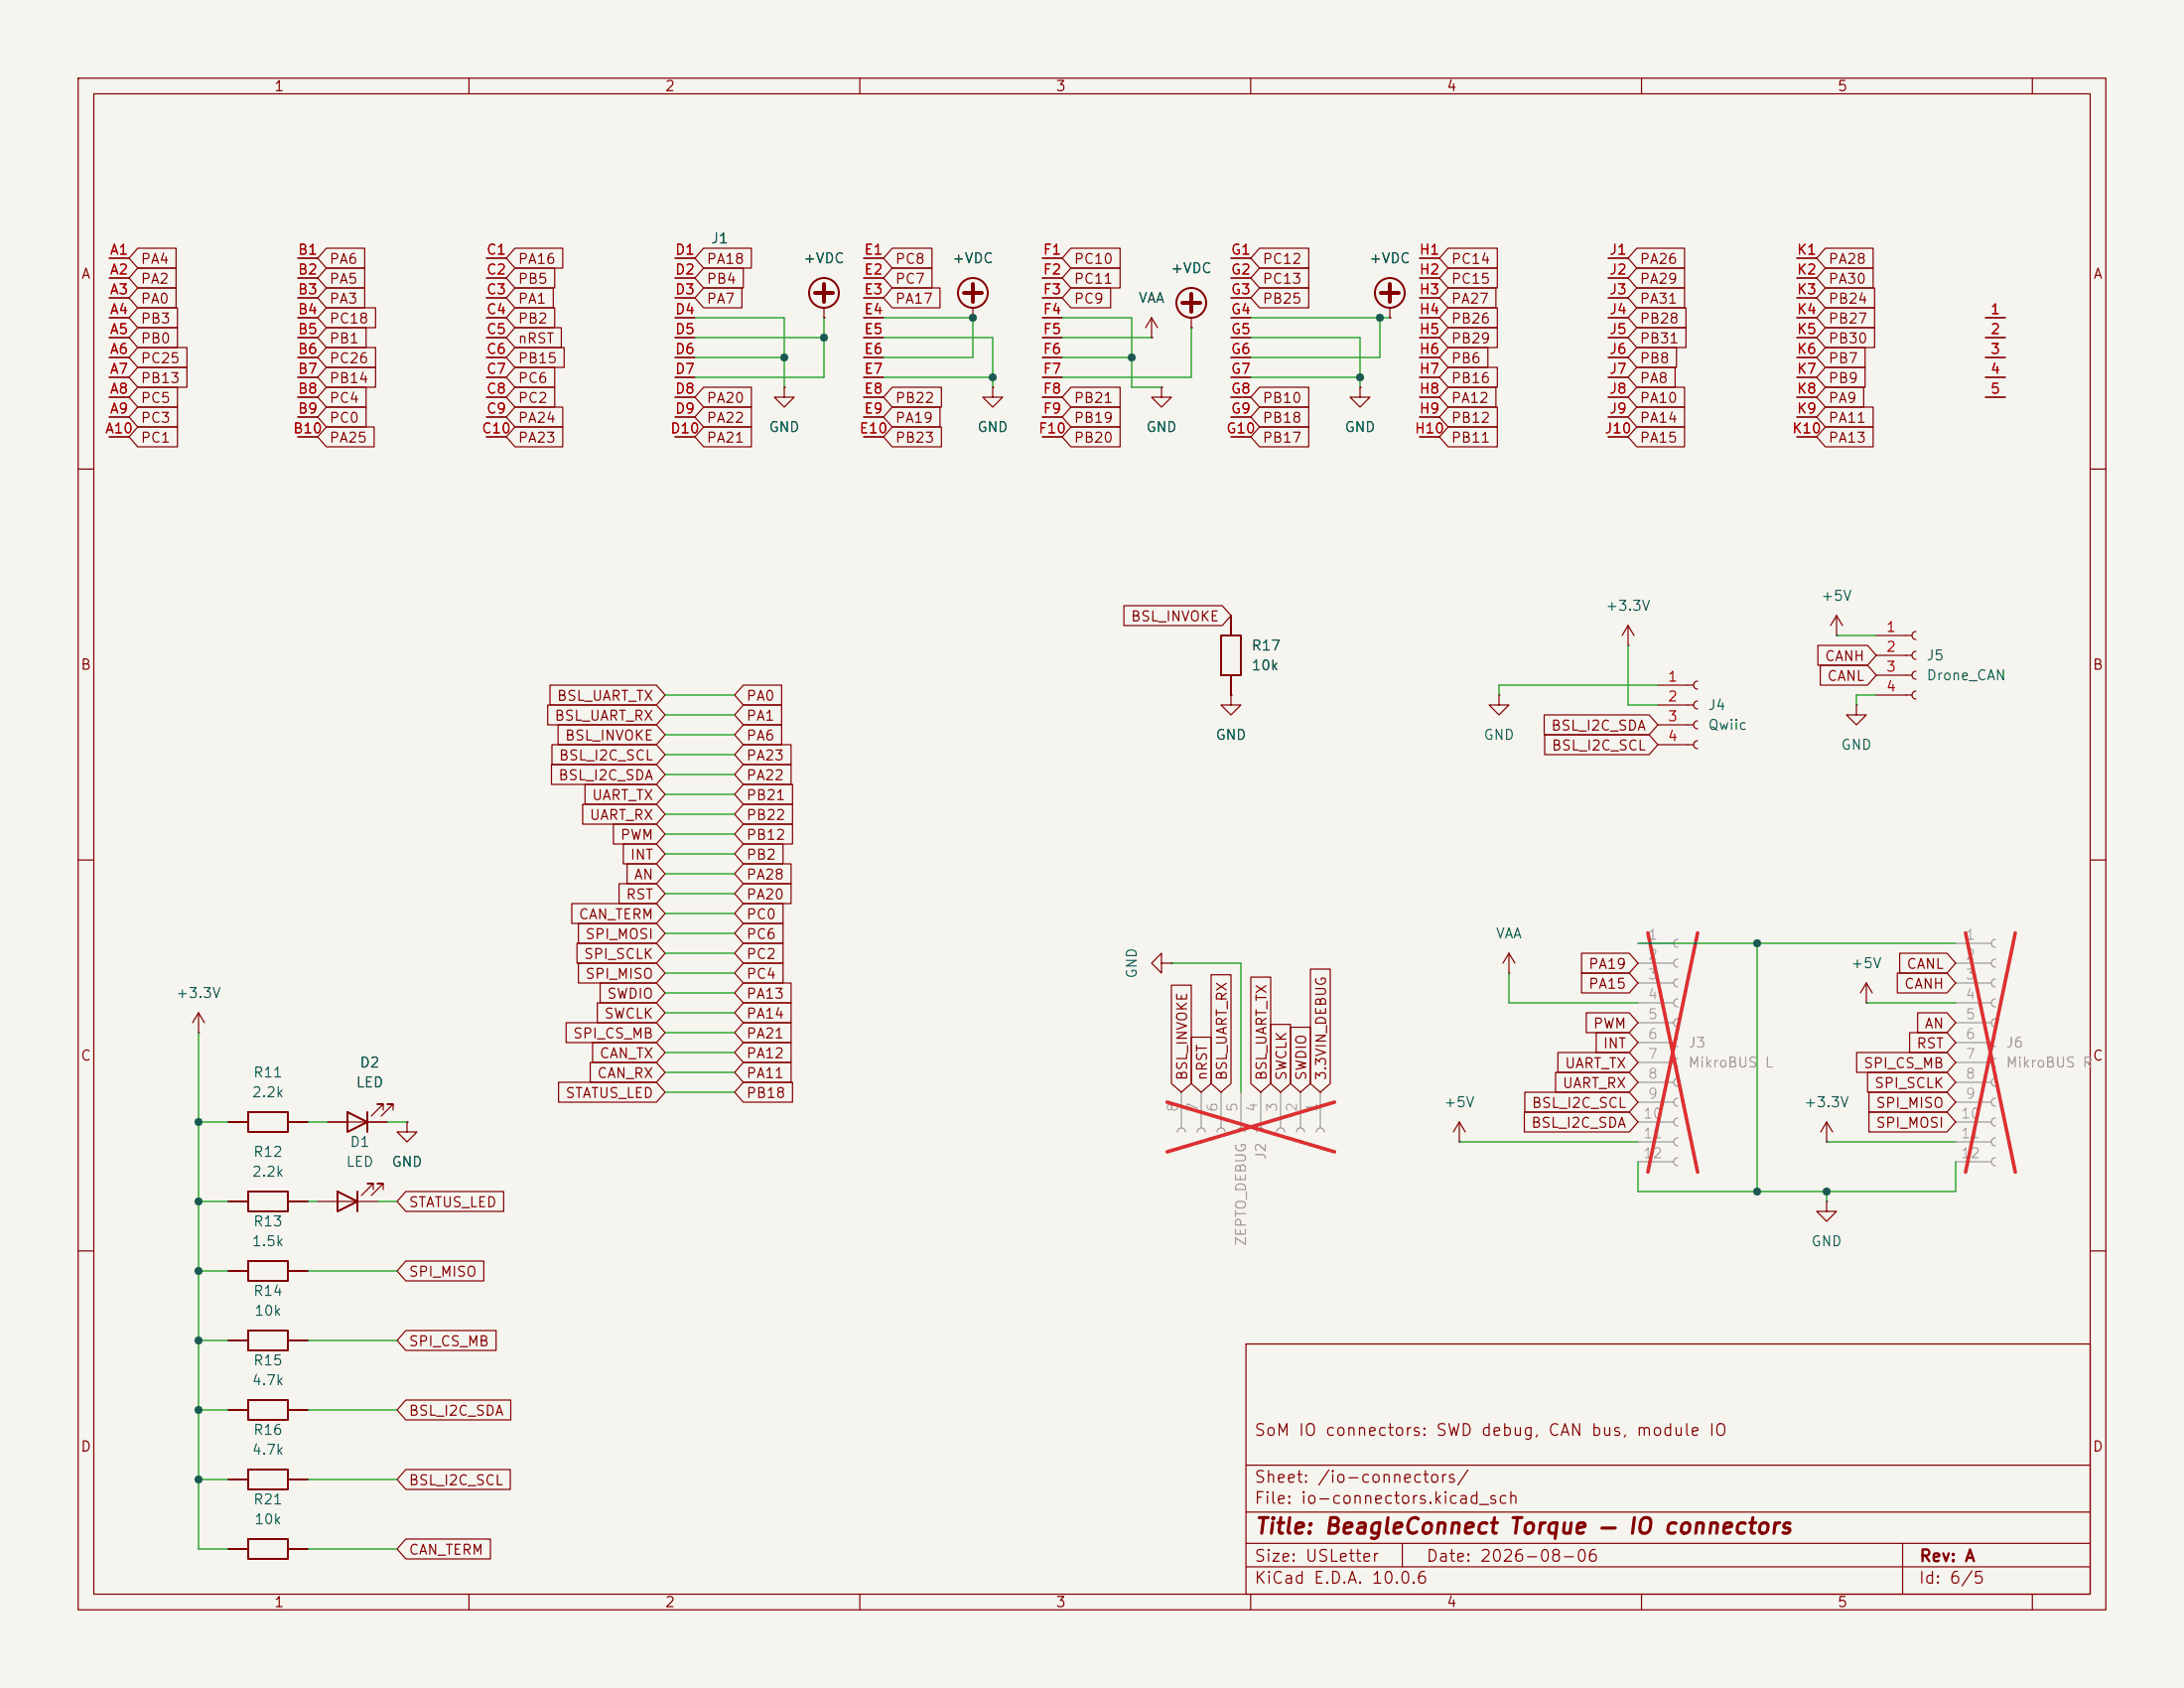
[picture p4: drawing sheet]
<svg xmlns="http://www.w3.org/2000/svg" width="279mm" height="216mm" viewBox="0 0 279 216" stroke-linecap="round" stroke-linejoin="round" font-family="sans-serif">
<path d="M0 0h279.4v215.9h-279.4z" fill="#f5f4ef" stroke="#f5f4ef" stroke-width=".13"/>
<g fill="none" stroke="#840000" stroke-width=".15">
<path d="M10 10h259.4v195.9h-259.4zM12 12h255.4v191.9h-255.4zM60 10v2M110 10v2M160 10v2M210 10v2M260 10v2M14 35.6h2.5M14 38.1h2.5M14 33h2.5M17.6 36.8h4.9v2.6h-4.9l-1.1-1.3zM17.6 31.7h4.9v2.6h-4.9l-1.1-1.3z"/>
<path d="M17.6 39.4h5.1v2.5h-5.1l-1.1-1.3zM17.6 34.3h4.9v2.5h-4.9l-1.1-1.2zM38.1 35.6h2.5M38.1 38.1h2.5M38.1 33h2.5M41.8 34.3h4.9v2.5h-4.9l-1.2-1.2zM41.8 36.8h4.9v2.6h-4.9l-1.2-1.3zM41.8 39.4h6.2v2.5h-6.2l-1.2-1.3zM41.8 31.7h4.9v2.6h-4.9l-1.2-1.3zM62.2 35.6h2.6M62.2 38.1h2.6M62.2 33h2.6"/>
<path d="M65.9 36.8h4.9v2.6h-4.9l-1.1-1.3zM65.9 34.3h5.1v2.5h-5.1l-1.1-1.2zM65.9 31.7h6.1v2.6h-6.1l-1.1-1.3zM65.9 39.4h5.1v2.5h-5.1l-1.1-1.3zM86.4 35.6h2.5M86.4 38.1h2.5M86.4 33h2.5M90 31.7h6.1v2.6h-6.1l-1.1-1.3zM90 36.8h4.9v2.6h-4.9l-1.1-1.3zM90 34.3h5.1v2.5h-5.1l-1.1-1.2zM105.4 39.4v1.2M110.5 35.6h2.5"/>
<path d="M110.5 38.1h2.5M110.5 33h2.5M114.1 36.8h6.2v2.6h-6.2l-1.1-1.3zM114.1 31.7h5.1v2.6h-5.1l-1.1-1.3zM114.1 34.3h5.1v2.5h-5.1l-1.1-1.2zM124.5 39.4v1.2M133.3 35.6h2.6M133.3 38.1h2.6M133.3 33h2.6M137 34.3h6.3v2.5h-6.3l-1.1-1.2zM137 31.7h6.3v2.6h-6.3l-1.1-1.3zM137 36.8h5.1v2.6h-5.1l-1.1-1.3z"/>
<path d="M157.5 35.6h2.5M157.5 38.1h2.5M157.5 33h2.5M161.1 31.7h6.3v2.6h-6.3l-1.1-1.3zM161.1 34.3h6.3v2.5h-6.3l-1.1-1.2zM161.1 36.8h6.3v2.6h-6.3l-1.1-1.3zM177.8 39.4v1.2M181.6 35.6h2.5M181.6 38.1h2.5M181.6 33h2.5M185.3 39.4h6.3v2.5h-6.3l-1.2-1.3zM185.3 31.7h6.3v2.6h-6.3l-1.2-1.3z"/>
<path d="M185.3 34.3h6.3v2.5h-6.3l-1.2-1.2zM185.3 36.8h6.1v2.6h-6.1l-1.2-1.3zM205.7 35.6h2.6M205.7 38.1h2.6M205.7 33h2.6M209.4 34.3h6.1v2.5h-6.1l-1.1-1.2zM209.4 39.4h6.3v2.5h-6.3l-1.1-1.3zM209.4 36.8h6.1v2.6h-6.1l-1.1-1.3zM209.4 31.7h6.1v2.6h-6.1l-1.1-1.3zM229.9 35.6h2.5M229.9 38.1h2.5M229.9 33h2.5"/>
<path d="M233.5 34.3h6.1v2.5h-6.1l-1.1-1.2zM233.5 31.7h6.1v2.6h-6.1l-1.1-1.3zM233.5 39.4h6.3v2.5h-6.3l-1.1-1.3zM233.5 36.8h6.3v2.6h-6.3l-1.1-1.3zM14 40.6h2.5M14 43.2h2.5M14 45.7h2.5M14 48.3h2.5M14 50.8h2.5M14 53.3h2.5M14 55.9h2.5M17.6 47h6.3v2.5h-6.3l-1.1-1.2z"/>
<path d="M17.6 44.4h6.3v2.6h-6.3l-1.1-1.3zM17.6 52.1h5.1v2.5h-5.1l-1.1-1.3zM17.6 49.5h5.1v2.6h-5.1l-1.1-1.3zM17.6 41.9h5.1v2.6h-5.1l-1.1-1.3zM17.6 54.6h5.1v2.6h-5.1l-1.1-1.3zM38.1 40.6h2.5M38.1 43.2h2.5M38.1 45.7h2.5M38.1 48.3h2.5M38.1 50.8h2.5M38.1 53.3h2.5M38.1 55.9h2.5"/>
<path d="M41.8 44.4h6.2v2.6h-6.2l-1.2-1.3zM41.8 47h6.2v2.5h-6.2l-1.2-1.2zM41.8 49.5h5v2.6h-5l-1.2-1.3zM41.8 41.9h5v2.6h-5l-1.2-1.3zM41.8 52.1h5v2.5h-5l-1.2-1.3zM41.8 54.6h6.1v2.6h-6.1l-1.2-1.3zM62.2 40.6h2.6M62.2 43.2h2.6M62.2 45.7h2.6M62.2 48.3h2.6M62.2 50.8h2.6M62.2 53.3h2.6"/>
<path d="M62.2 55.9h2.6M65.9 52.1h6.1v2.5h-6.1l-1.1-1.3zM65.9 54.6h6.1v2.6h-6.1l-1.1-1.3zM65.9 49.5h5.1v2.6h-5.1l-1.1-1.3zM65.9 47h5.1v2.5h-5.1l-1.1-1.2zM65.9 41.9h5.9v2.6h-5.9l-1.1-1.3zM65.9 44.4h6.3v2.6h-6.3l-1.1-1.3zM86.4 40.6h2.5M86.4 43.2h2.5M86.4 45.7h2.5M86.4 48.3h2.5M86.4 50.8h2.5"/>
<path d="M86.4 53.3h2.5M86.4 55.9h2.5M90 54.6h6.1v2.6h-6.1l-1.1-1.3zM90 49.5h6.1v2.6h-6.1l-1.1-1.3zM90 52.1h6.1v2.5h-6.1l-1.1-1.3zM100.3 49.5v1.3h1.3l-1.3 1.3-1.2-1.3h1.2M100.3 49.5h.1M105.4 40.6h.1M110.5 40.6h2.5M110.5 43.2h2.5M110.5 45.7h2.5M110.5 48.3h2.5"/>
<path d="M110.5 50.8h2.5M110.5 53.3h2.5M110.5 55.9h2.5M114.1 52.1h6.2v2.5h-6.2l-1.1-1.3zM114.1 49.5h6.3v2.6h-6.3l-1.1-1.3zM114.1 54.6h6.3v2.6h-6.3l-1.1-1.3zM124.5 40.6h.1M127 49.5v1.3h1.3l-1.3 1.3-1.3-1.3h1.3M127 49.5h.1M133.3 40.6h2.6M133.3 43.2h2.6M133.3 45.7h2.6"/>
<path d="M133.3 48.3h2.6M133.3 50.8h2.6M133.3 53.3h2.6M133.3 55.9h2.6M137 52.1h6.3v2.5h-6.3l-1.1-1.3zM137 54.6h6.3v2.6h-6.3l-1.1-1.3zM137 49.5h6.3v2.6h-6.3l-1.1-1.3zM147.3 43.2h.1M147.3 40.6l-.7 1.3M147.3 40.6l.8 1.3M147.3 40.6v2.6M148.6 49.5v1.3h1.3l-1.3 1.3-1.3-1.3h1.3"/>
<path d="M148.6 49.5h.1M152.4 41.9h.1M152.4 40.6v1.3M157.5 40.6h2.5M157.5 43.2h2.5M157.5 45.7h2.5M157.5 48.3h2.5M157.5 50.8h2.5M157.5 53.3h2.5M157.5 55.9h2.5M161.1 52.1h6.3v2.5h-6.3l-1.1-1.3zM161.1 49.5h6.3v2.6h-6.3l-1.1-1.3z"/>
<path d="M161.1 54.6h6.3v2.6h-6.3l-1.1-1.3zM174 49.5v1.3h1.3l-1.3 1.3-1.3-1.3h1.3M174 49.5h.1M177.8 40.6h.1M181.6 40.6h2.5M181.6 43.2h2.5M181.6 45.7h2.5M181.6 48.3h2.5M181.6 50.8h2.5M181.6 53.3h2.5M181.6 55.9h2.5M185.3 41.9h6.3v2.6h-6.3l-1.2-1.3z"/>
<path d="M185.3 47h6.3v2.5h-6.3l-1.2-1.2zM185.3 49.5h6.1v2.6h-6.1l-1.2-1.3zM185.3 44.4h5v2.6h-5l-1.2-1.3zM185.3 52.1h6.3v2.5h-6.3l-1.2-1.3zM185.3 54.6h6.3v2.6h-6.3l-1.2-1.3zM205.7 40.6h2.6M205.7 43.2h2.6M205.7 45.7h2.6M205.7 48.3h2.6M205.7 50.8h2.6M205.7 53.3h2.6M205.7 55.9h2.6"/>
<path d="M209.4 41.9h6.3v2.6h-6.3l-1.1-1.3zM209.4 52.1h6.1v2.5h-6.1l-1.1-1.3zM209.4 44.4h5.1v2.6h-5.1l-1.1-1.3zM209.4 47h4.9v2.5h-4.9l-1.1-1.2zM209.4 49.5h6.1v2.6h-6.1l-1.1-1.3zM209.4 54.6h6.1v2.6h-6.1l-1.1-1.3zM229.9 40.6h2.5M229.9 43.2h2.5M229.9 45.7h2.5M229.9 48.3h2.5M229.9 50.8h2.5M229.9 53.3h2.5"/>
<path d="M229.9 55.9h2.5M233.5 47h5.1v2.5h-5.1l-1.1-1.2zM233.5 54.6h6.1v2.6h-6.1l-1.1-1.3zM233.5 49.5h4.9v2.6h-4.9l-1.1-1.3zM233.5 52.1h6.1v2.5h-6.1l-1.1-1.3zM233.5 41.9h6.3v2.6h-6.3l-1.1-1.3zM233.5 44.4h5.1v2.6h-5.1l-1.1-1.3zM254 40.6h2.5M254 43.2h2.5M254 45.7h2.5M254 48.3h2.5M254 50.8h2.5"/>
<path d="M10 60h2M143.8 77.5h12.6l1.1 1.2-1.1 1.3h-12.6zM157.5 78.7v.1M234.9 78.7l-.7 1.3M234.9 78.7l.8 1.3M234.9 78.7v2.6M267.4 60h2M70.1 90.2h13.9l1.1 1.2-1.1 1.3h-13.9zM70.4 87.6h13.6l1.1 1.3-1.1 1.3h-13.6zM70.5 97.8h13.5l1.1 1.3-1.1 1.2h-13.5zM70.6 95.2h13.4l1.1 1.3-1.1 1.3h-13.4zM71.4 92.7h12.6l1.1 1.3-1.1 1.3h-12.6z"/>
<path d="M95.1 97.8h6.1v2.5h-6.1l-1.1-1.2zM95.1 92.7h4.9v2.6h-4.9l-1.1-1.3zM95.1 87.6h4.9v2.6h-4.9l-1.1-1.3zM95.1 95.2h6.1v2.6h-6.1l-1.1-1.3zM95.1 90.2h4.9v2.5h-4.9l-1.1-1.3zM157.5 88.9v1.3h1.2l-1.2 1.2-1.3-1.2h1.3M157.5 88.9h.1M191.8 88.9v1.3h1.2l-1.2 1.2-1.3-1.2h1.3M191.8 88.9h.1M197.5 91.4h13.5l1.1 1.3-1.1 1.3h-13.5zM197.6 94h13.4l1.1 1.3-1.1 1.2h-13.4zM208.3 82.6h.1"/>
<path d="M208.3 80l-.8 1.3M208.3 80l.7 1.3M208.3 80v2.6M212.1 87.6h4.6M212.1 90.2h4.6M212.1 92.7h4.6M212.1 95.3h4.6M217.2 87.1a.51 .51 0 0 0-.5 .5 .51 .51 0 0 0 .5 .5M217.2 89.7a.51 .51 0 0 0-.5 .5 .51 .51 0 0 0 .5 .5M217.2 92.2a.51 .51 0 0 0-.5 .5 .51 .51 0 0 0 .5 .5M217.2 94.7a.51 .51 0 0 0-.5 .6 .51 .51 0 0 0 .5 .5M232.6 82.5h6.3l1.1 1.3-1.1 1.3h-6.3z"/>
<path d="M232.9 85.1h6l1.1 1.3-1.1 1.2h-6zM234.9 81.3h.1M237.5 90.2v1.2h1.3l-1.3 1.3-1.3-1.3h1.3M237.5 90.2h.1M240 81.3h4.6M240 83.8h4.6M240 86.4h4.6M240 88.9h4.6M245.1 80.8a.51 .51 0 0 0-.5 .5 .51 .51 0 0 0 .5 .5M245.1 83.3a.51 .51 0 0 0-.5 .5 .51 .51 0 0 0 .5 .5M245.1 85.9a.51 .51 0 0 0-.5 .5 .51 .51 0 0 0 .5 .5M245.1 88.4a.51 .51 0 0 0-.5 .5 .51 .51 0 0 0 .5 .5"/>
<path d="M10 110h2M73.1 115.6h10.9l1.1 1.2-1.1 1.3h-10.9zM74 118.1h10l1.1 1.3-1.1 1.3h-10zM74.5 102.9h9.5l1.1 1.2-1.1 1.3h-9.5zM74.8 100.3h9.2l1.1 1.3-1.1 1.3h-9.2zM78.5 105.4h5.5l1.1 1.3-1.1 1.3h-5.5zM79.2 113h4.8l1.1 1.3-1.1 1.3h-4.8zM79.7 107.9h4.3l1.1 1.3-1.1 1.3h-4.3zM80.2 110.5h3.8l1.1 1.3-1.1 1.2h-3.8zM95.1 100.3h6.3v2.6h-6.3l-1.1-1.3zM95.1 105.4h6.3v2.6h-6.3l-1.1-1.3zM95.1 107.9h5.1v2.6h-5.1l-1.1-1.3z"/>
<path d="M95.1 102.9h6.3v2.5h-6.3l-1.1-1.3zM95.1 110.5h6.1v2.5h-6.1l-1.1-1.2zM95.1 113h6.1v2.6h-6.1l-1.1-1.3zM95.1 118.1h5.1v2.6h-5.1l-1.1-1.3zM95.1 115.6h5.1v2.5h-5.1l-1.1-1.3zM267.4 110h2M25.4 132.1h.1M25.4 129.5l-.8 1.3M25.4 129.5l.8 1.3M25.4 129.5v2.6M71.5 138.4h12.5l1.1 1.3-1.1 1.3h-12.5zM72.4 130.8h11.6l1.1 1.3-1.1 1.3h-11.6z"/>
<path d="M73.8 120.6h10.2l1.1 1.3-1.1 1.3h-10.2zM74 123.2h10l1.1 1.3-1.1 1.2h-10zM75.5 135.9h8.5l1.1 1.3-1.1 1.2h-8.5zM75.8 133.3h8.2l1.1 1.3-1.1 1.3h-8.2zM76.4 128.3h7.6l1.1 1.2-1.1 1.3h-7.6zM76.8 125.7h7.2l1.1 1.3-1.1 1.3h-7.2zM95.1 128.3h6.1v2.5h-6.1l-1.1-1.3zM95.1 138.4h6.3v2.6h-6.3l-1.1-1.3zM95.1 133.3h6.1v2.6h-6.1l-1.1-1.3zM95.1 130.8h6.1v2.6h-6.1l-1.1-1.3zM95.1 135.9h6.1v2.5h-6.1l-1.1-1.2zM95.1 125.7h6.1v2.6h-6.1l-1.1-1.3z"/>
<path d="M95.1 120.6h5.1v2.6h-5.1l-1.1-1.3zM95.1 123.2h5.1v2.5h-5.1l-1.1-1.2zM148.6 123.2v-1.3l-1.3 1.3 1.3 1.3v-1.3h1.3M149.9 126h2.5v12.6l-1.3 1.1-1.2-1.1zM149.9 123.2h.1M152.4 132.7h2.5v5.9l-1.2 1.1-1.3-1.1zM154.9 124.7h2.6v13.9l-1.3 1.1-1.3-1.1zM160 125h2.6v13.6l-1.3 1.1-1.3-1.1zM162.6 131h2.5v7.6l-1.3 1.1-1.2-1.1zM165.1 131.4h2.5v7.2l-1.2 1.1-1.3-1.1zM167.6 123.9h2.6v14.7l-1.3 1.1-1.3-1.1zM193 124.5h.1"/>
<path d="M193 121.9l-.7 1.3M193 121.9l.8 1.3M193 121.9v2.6M195.1 139.7h13.3l1.1 1.3-1.1 1.2h-13.3zM199 137.2h9.4l1.1 1.2-1.1 1.3h-9.4zM199.3 134.6h9.1l1.1 1.3-1.1 1.3h-9.1zM202.3 121.9h6.1l1.1 1.3-1.1 1.3h-6.1zM202.3 124.5h6.1l1.1 1.2-1.1 1.3h-6.1zM202.9 129.5h5.5l1.1 1.3-1.1 1.3h-5.5zM204.2 132.1h4.2l1.1 1.3-1.1 1.2h-4.2zM237.5 134.6h11.6l1.1 1.3-1.1 1.3h-11.6zM238.8 128.3h.1"/>
<path d="M238.8 125.7l-.8 1.3M238.8 125.7l.7 1.3M238.8 125.7v2.6M238.9 137.2h10.2l1.1 1.2-1.1 1.3h-10.2zM239.1 139.7h10l1.1 1.3-1.1 1.2h-10zM242.7 124.5h6.4l1.1 1.2-1.1 1.3h-6.4zM243 121.9h6.1l1.1 1.3-1.1 1.3h-6.1zM244.3 132.1h4.8l1.1 1.3-1.1 1.2h-4.8zM245.3 129.5h3.8l1.1 1.3-1.1 1.3h-3.8zM29.2 153.7h.1M29.2 143.5h.1M39.4 153.7h.1"/>
<path d="M39.4 143.5h.1M40.6 153.7h7.7M41.9 143.5h7.6M47.8 152.1v-.7h-.8h.8l-1.6 1.5M49 152.1v-.7h-.7h.7l-1.5 1.5M49 142v-.8h-.7h.7l-1.5 1.5M50.3 142v-.8h-.8h.8l-1.5 1.5M51.9 152.4h12.5v2.5h-12.5l-1.1-1.2zM52.1 143.5v1.3h1.2l-1.2 1.3-1.3-1.3h1.3M52.1 143.5h.1M186.7 146.1h.1M186.7 143.5l-.8 1.3"/>
<path d="M186.7 143.5l.8 1.3M186.7 143.5v2.6M195 142.2h13.4l1.1 1.3-1.1 1.3h-13.4zM233.7 146.1h.1M233.7 153.7v1.2h1.2l-1.2 1.3-1.3-1.3h1.3M233.7 153.7h.1M233.7 143.5l-.8 1.3M233.7 143.5l.7 1.3M233.7 143.5v2.6M239.1 142.2h10l1.1 1.3-1.1 1.3h-10zM10 160h2M29.2 171.5h.1"/>
<path d="M29.2 162.6h.1M39.4 171.5h.1M39.4 162.6h.1M51.9 161.3h10v2.5h-10l-1.1-1.2zM51.9 179.1h13.4v2.5h-13.4l-1.1-1.3zM51.9 170.2h11.6v2.5h-11.6l-1.1-1.2zM159.4 171.9h108v32h-108zM267.4 160h2M29.2 180.3h.1M29.2 198.1h.1M29.2 189.2h.1M39.4 180.3h.1"/>
<path d="M39.4 198.1h.1M39.4 189.2h.1M51.9 196.8h10.8v2.6h-10.8l-1.1-1.3zM51.9 188h13.4v2.5h-13.4l-1.1-1.3zM159.4 197.4h108M159.4 193.4h108M159.4 187.4h108M179.4 197.4v3M243.4 197.4v6.5M60 203.9v2M110 203.9v2M159.4 200.4h108"/>
<path d="M160 203.9v2M210 203.9v2M260 203.9v2"/>
</g>
<g fill="none" stroke="#840000" stroke-width=".25">
<path d="M157.5 78.7v2.6M156.2 81.3h2.5v5.1h-2.5zM157.5 86.4v2.5M29.2 143.5h2.5M29.2 153.7h2.5M31.7 142.2h5.1v2.6h-5.1zM31.7 152.4h5.1v2.5h-5.1zM36.8 143.5h2.6M36.8 153.7h2.6M43.2 152.4l2.5 1.3-2.5 1.2zM44.4 142.2l2.6 1.3-2.6 1.3zM45.7 152.4v2.5"/>
<path d="M47 142.2v2.6M29.2 171.5h2.5M29.2 162.6h2.5M31.7 179.1h5.1v2.5h-5.1zM31.7 170.2h5.1v2.5h-5.1zM31.7 161.3h5.1v2.5h-5.1zM36.8 171.5h2.6M36.8 162.6h2.6M29.2 180.3h2.5M29.2 198.1h2.5M29.2 189.2h2.5M31.7 196.9h5.1v2.5h-5.1z"/>
<path d="M31.7 188h5.1v2.5h-5.1zM36.8 180.3h2.6M36.8 198.1h2.6M36.8 189.2h2.6"/>
<circle cx="105.4" cy="37.5" r="1.9"/>
<circle cx="124.5" cy="37.5" r="1.9"/>
<circle cx="152.4" cy="38.7" r="1.9"/>
<circle cx="177.8" cy="37.5" r="1.9"/>
</g>
<path d="M104.3 37.5h2.3M105.4 36.3v2.3M123.3 37.5h2.3M124.5 36.3v2.3M151.3 38.7h2.2M152.4 37.6v2.3M176.7 37.5h2.2M177.8 36.3v2.3" fill="none" stroke="#840000" stroke-width=".51"/>
<g fill="none" stroke="#9c9b98" stroke-width=".15">
<path d="M151.1 139.7v4.6M153.7 139.7v4.6M156.2 139.7v4.6M158.7 139.7v4.6M161.3 139.7v4.6M163.8 139.7v4.6M166.4 139.7v4.6M168.9 139.7v4.6M209.5 120.7h4.6M209.5 123.2h4.6M209.5 125.7h4.6M209.5 128.3h4.6"/>
<path d="M209.5 130.8h4.6M209.5 133.4h4.6M209.5 135.9h4.6M209.5 138.4h4.6M214.6 120.1a.51 .51 0 0 0-.5 .6 .51 .51 0 0 0 .5 .5M214.6 122.7a.51 .51 0 0 0-.5 .5 .51 .51 0 0 0 .5 .5M214.6 125.2a.51 .51 0 0 0-.5 .5 .51 .51 0 0 0 .5 .5M214.6 127.8a.51 .51 0 0 0-.5 .5 .51 .51 0 0 0 .5 .5M214.6 130.3a.51 .51 0 0 0-.5 .5 .51 .51 0 0 0 .5 .5M214.6 132.8a.51 .51 0 0 0-.5 .6 .51 .51 0 0 0 .5 .5M214.6 135.4a.51 .51 0 0 0-.5 .5 .51 .51 0 0 0 .5 .5M214.6 137.9a.51 .51 0 0 0-.5 .5 .51 .51 0 0 0 .5 .5"/>
<path d="M250.2 120.7h4.6M250.2 123.2h4.6M250.2 125.7h4.6M250.2 128.3h4.6M250.2 130.8h4.6M250.2 133.4h4.6M250.2 135.9h4.6M250.2 138.4h4.6M255.3 120.1a.51 .51 0 0 0-.5 .6 .51 .51 0 0 0 .5 .5M255.3 122.7a.51 .51 0 0 0-.5 .5 .51 .51 0 0 0 .5 .5M255.3 125.2a.51 .51 0 0 0-.5 .5 .51 .51 0 0 0 .5 .5M255.3 127.8a.51 .51 0 0 0-.5 .5 .51 .51 0 0 0 .5 .5"/>
<path d="M255.3 130.3a.51 .51 0 0 0-.5 .5 .51 .51 0 0 0 .5 .5M255.3 132.8a.51 .51 0 0 0-.5 .6 .51 .51 0 0 0 .5 .5M255.3 135.4a.51 .51 0 0 0-.5 .5 .51 .51 0 0 0 .5 .5M255.3 137.9a.51 .51 0 0 0-.5 .5 .51 .51 0 0 0 .5 .5M150.6 144.8a.51 .51 0 0 1 .5-.5 .51 .51 0 0 1 .5 .5M153.2 144.8a.51 .51 0 0 1 .5-.5 .51 .51 0 0 1 .5 .5M155.7 144.8a.51 .51 0 0 1 .5-.5 .51 .51 0 0 1 .5 .5M158.2 144.8a.51 .51 0 0 1 .5-.5 .51 .51 0 0 1 .6 .5M160.8 144.8a.51 .51 0 0 1 .5-.5 .51 .51 0 0 1 .5 .5M163.3 144.8a.51 .51 0 0 1 .5-.5 .51 .51 0 0 1 .5 .5M165.9 144.8a.51 .51 0 0 1 .5-.5 .51 .51 0 0 1 .5 .5M168.4 144.8a.51 .51 0 0 1 .5-.5 .51 .51 0 0 1 .5 .5"/>
<path d="M209.5 141h4.6M209.5 143.5h4.6M209.5 146.1h4.6M209.5 148.6h4.6M214.6 140.5a.51 .51 0 0 0-.5 .5 .51 .51 0 0 0 .5 .5M214.6 143a.51 .51 0 0 0-.5 .5 .51 .51 0 0 0 .5 .5M214.6 145.5a.51 .51 0 0 0-.5 .6 .51 .51 0 0 0 .5 .5M214.6 148.1a.51 .51 0 0 0-.5 .5 .51 .51 0 0 0 .5 .5M250.2 141h4.6M250.2 143.5h4.6M250.2 146.1h4.6M250.2 148.6h4.6"/>
<path d="M255.3 140.5a.51 .51 0 0 0-.5 .5 .51 .51 0 0 0 .5 .5M255.3 143a.51 .51 0 0 0-.5 .5 .51 .51 0 0 0 .5 .5M255.3 145.5a.51 .51 0 0 0-.5 .6 .51 .51 0 0 0 .5 .5M255.3 148.1a.51 .51 0 0 0-.5 .5 .51 .51 0 0 0 .5 .5"/>
</g>
<path d="M210.8 119.3l6.4 30.6M217.2 119.3l-6.4 30.6M251.5 119.3l6.3 30.6M257.8 119.3l-6.3 30.6M149.3 141l21.4 6.3M170.7 141l-21.4 6.3" fill="none" stroke="#e12e31" stroke-width=".46"/>
<g fill="none" stroke="#009600" stroke-width=".15">
<path d="M88.9 40.6h11.4v8.9M88.9 45.7h11.4M88.9 43.2h16.5M105.4 40.6v7.7h-16.5M113 48.3h14M113 40.6h11.5v5.1h-11.5M113 43.2h14v6.3M135.9 40.6h8.9v8.9h3.8M135.9 45.7h8.9M135.9 43.2h11.4M152.4 41.9v6.4h-16.5M160 48.3h14"/>
<path d="M160 43.2h14v6.3M160 40.6h17.8M176.5 40.6v5.1h-16.5M85.1 88.9h8.9M85.1 99.1h8.9M85.1 94h8.9M85.1 91.4h8.9M85.1 96.5h8.9M208.3 82.6v7.6h3.8M212.1 87.6h-20.3v1.3M234.9 81.3h5.1M240 88.9h-2.5v1.3"/>
<path d="M85.1 111.8h8.9M85.1 119.4h8.9M85.1 116.8h8.9M85.1 114.3h8.9M85.1 104.1h8.9M85.1 109.2h8.9M85.1 101.6h8.9M85.1 106.7h8.9M25.4 132.1v66h3.8M85.1 137.2h8.9M85.1 124.5h8.9M85.1 129.5h8.9"/>
<path d="M85.1 127h8.9M85.1 121.9h8.9M85.1 139.7h8.9M85.1 132.1h8.9M85.1 134.6h8.9M149.9 123.2h8.8v16.5M193 124.5v3.8h16.5M209.5 120.7h40.7M224.8 120.7v31.7M238.8 128.3h11.4M25.4 143.5h3.8M25.4 153.7h3.8"/>
<path d="M39.4 143.5h2.5M39.4 153.7h1.2M48.3 153.7h2.5M49.5 143.5h2.6M186.7 146.1h22.8M209.5 148.6v3.8h40.7v-3.8M233.7 146.1h16.5M233.7 152.4v1.3M25.4 171.5h3.8M25.4 162.6h3.8M39.4 171.5h11.4M39.4 162.6h11.4"/>
<path d="M25.4 180.3h3.8M25.4 189.2h3.8M39.4 180.3h11.4M39.4 189.2h11.4M39.4 198.1h11.4"/>
</g>
<g fill="#009600" stroke="#009600" stroke-width=".13">
<circle cx="25.4" cy="171.5" r=".46"/>
<circle cx="25.4" cy="180.3" r=".46"/>
<circle cx="25.4" cy="143.5" r=".46"/>
<circle cx="25.4" cy="153.7" r=".46"/>
<circle cx="25.4" cy="189.2" r=".46"/>
<circle cx="25.4" cy="162.6" r=".46"/>
<circle cx="105.4" cy="43.2" r=".46"/>
<circle cx="124.5" cy="40.6" r=".46"/>
<circle cx="100.3" cy="45.7" r=".46"/>
<circle cx="176.5" cy="40.6" r=".46"/>
<circle cx="127" cy="48.3" r=".46"/>
<circle cx="144.8" cy="45.7" r=".46"/>
<circle cx="224.8" cy="120.7" r=".46"/>
<circle cx="224.8" cy="152.4" r=".46"/>
<circle cx="233.7" cy="152.4" r=".46"/>
<circle cx="174" cy="48.3" r=".46"/>
</g>
<text font-size="2" fill="#840000" x="160.4" y="196.7">Title: BeagleConnect Torque — IO connectors</text>
<g font-size="1.5" fill="#840000">
<text x="160.4" y="184">SoM IO connectors: SWD debug, CAN bus, module IO</text>
<text x="160.4" y="190">Sheet: /io-connectors/</text>
<text x="160.4" y="192.7">File: io-connectors.kicad_sch</text>
<text x="160.4" y="202.9">KiCad E.D.A. 10.0.6</text>
<text x="160.4" y="200.1">Size: USLetter</text>
<text x="182.4" y="200.1">Date: 2026-08-06</text>
<text x="245.4" y="202.9">Id: 6/5</text>
<text x="245.4" y="200.1">Rev: A</text>
</g>
<g font-size="1.3" fill="#840000">
<text x="35" y="12">1</text>
<text x="85" y="12">2</text>
<text x="135" y="12">3</text>
<text x="185" y="12">4</text>
<text x="235" y="12">5</text>
<text x="10.3" y="36">A</text>
<text x="17.9" y="34.1">PA4</text>
<text x="42" y="34.1">PA6</text>
<text x="66.2" y="34.1">PA16</text>
<text x="90.3" y="34.1">PA18</text>
<text x="114.4" y="34.1">PC8</text>
<text x="137.3" y="34.1">PC10</text>
<text x="161.4" y="34.1">PC12</text>
<text x="185.6" y="34.1">PC14</text>
<text x="209.7" y="34.1">PA26</text>
<text x="233.8" y="34.1">PA28</text>
<text x="267.7" y="36">A</text>
<text x="17.9" y="39.2">PA0</text>
<text x="17.9" y="41.7">PB3</text>
<text x="17.9" y="36.6">PA2</text>
<text x="42" y="36.6">PA5</text>
<text x="42" y="39.2">PA3</text>
<text x="42" y="41.7">PC18</text>
<text x="66.2" y="39.2">PA1</text>
<text x="66.2" y="36.6">PB5</text>
<text x="66.2" y="41.7">PB2</text>
<text x="90.3" y="39.2">PA7</text>
<text x="90.3" y="36.6">PB4</text>
<text x="114.4" y="39.2">PA17</text>
<text x="114.4" y="36.6">PC7</text>
<text x="137.3" y="36.6">PC11</text>
<text x="137.3" y="39.2">PC9</text>
<text x="161.4" y="36.6">PC13</text>
<text x="161.4" y="39.2">PB25</text>
<text x="185.6" y="41.7">PB26</text>
<text x="185.6" y="36.6">PC15</text>
<text x="185.6" y="39.2">PA27</text>
<text x="209.7" y="36.6">PA29</text>
<text x="209.7" y="41.7">PB28</text>
<text x="209.7" y="39.2">PA31</text>
<text x="233.8" y="36.6">PA30</text>
<text x="233.8" y="41.7">PB27</text>
<text x="233.8" y="39.2">PB24</text>
<text x="17.9" y="46.8">PC25</text>
<text x="17.9" y="44.2">PB0</text>
<text x="42" y="46.8">PC26</text>
<text x="42" y="44.2">PB1</text>
<text x="66.2" y="44.2">nRST</text>
<text x="66.2" y="46.8">PB15</text>
<text x="185.6" y="44.2">PB29</text>
<text x="185.6" y="46.8">PB6</text>
<text x="209.7" y="44.2">PB31</text>
<text x="209.7" y="46.8">PB8</text>
<text x="233.8" y="44.2">PB30</text>
<text x="233.8" y="46.8">PB7</text>
<text x="17.9" y="49.3">PB13</text>
<text x="17.9" y="51.9">PC5</text>
<text x="42" y="49.3">PB14</text>
<text x="42" y="51.9">PC4</text>
<text x="66.2" y="51.9">PC2</text>
<text x="66.2" y="49.3">PC6</text>
<text x="90.3" y="51.9">PA20</text>
<text x="114.4" y="51.9">PB22</text>
<text x="137.3" y="51.9">PB21</text>
<text x="161.4" y="51.9">PB10</text>
<text x="185.6" y="49.3">PB16</text>
<text x="185.6" y="51.9">PA12</text>
<text x="209.7" y="49.3">PA8</text>
<text x="209.7" y="51.9">PA10</text>
<text x="233.8" y="49.3">PB9</text>
<text x="233.8" y="51.9">PA9</text>
<text x="17.9" y="54.4">PC3</text>
<text x="17.9" y="56.9">PC1</text>
<text x="42" y="54.4">PC0</text>
<text x="42" y="56.9">PA25</text>
<text x="66.2" y="54.4">PA24</text>
<text x="66.2" y="56.9">PA23</text>
<text x="90.3" y="56.9">PA21</text>
<text x="90.3" y="54.4">PA22</text>
<text x="114.4" y="54.4">PA19</text>
<text x="114.4" y="56.9">PB23</text>
<text x="137.3" y="54.4">PB19</text>
<text x="137.3" y="56.9">PB20</text>
<text x="161.4" y="54.4">PB18</text>
<text x="161.4" y="56.9">PB17</text>
<text x="185.6" y="54.4">PB12</text>
<text x="185.6" y="56.9">PB11</text>
<text x="209.7" y="54.4">PA14</text>
<text x="209.7" y="56.9">PA15</text>
<text x="233.8" y="56.9">PA13</text>
<text x="233.8" y="54.4">PA11</text>
<text x="144.6" y="79.8">BSL_INVOKE</text>
<text x="10.2" y="86">B</text>
<text x="71.2" y="90">BSL_UART_TX</text>
<text x="95.4" y="90">PA0</text>
<text x="233.4" y="84.9">CANH</text>
<text x="233.7" y="87.4">CANL</text>
<text x="267.6" y="86">B</text>
<text x="70.9" y="92.5">BSL_UART_RX</text>
<text x="72.2" y="95">BSL_INVOKE</text>
<text x="95.4" y="95">PA6</text>
<text x="95.4" y="92.5">PA1</text>
<text x="198.3" y="93.8">BSL_I2C_SDA</text>
<text x="71.3" y="100.1">BSL_I2C_SDA</text>
<text x="71.4" y="97.6">BSL_I2C_SCL</text>
<text x="95.4" y="100.1">PA22</text>
<text x="95.4" y="97.6">PA23</text>
<text x="198.4" y="96.3">BSL_I2C_SCL</text>
<text x="75.3" y="105.2">UART_RX</text>
<text x="75.6" y="102.7">UART_TX</text>
<text x="79.3" y="107.7">PWM</text>
<text x="95.4" y="102.7">PB21</text>
<text x="95.4" y="107.7">PB12</text>
<text x="95.4" y="105.2">PB22</text>
<text x="80.5" y="110.3">INT</text>
<text x="81" y="112.8">AN</text>
<text x="95.4" y="110.3">PB2</text>
<text x="95.4" y="112.8">PA28</text>
<text x="73.9" y="117.9">CAN_TERM</text>
<text x="80" y="115.4">RST</text>
<text x="95.4" y="115.4">PA20</text>
<text x="95.4" y="117.9">PC0</text>
<text x="74.6" y="123">SPI_SCLK</text>
<text x="74.8" y="125.5">SPI_MISO</text>
<text x="74.8" y="120.4">SPI_MOSI</text>
<text x="95.4" y="120.4">PC6</text>
<text x="95.4" y="123">PC2</text>
<text x="95.4" y="125.5">PC4</text>
<text x="203.1" y="124.2">PA19</text>
<text x="243.8" y="124.2">CANL</text>
<text x="77.2" y="130.6">SWCLK</text>
<text x="77.6" y="128.1">SWDIO</text>
<text x="95.4" y="130.6">PA14</text>
<text x="95.4" y="128.1">PA13</text>
<text x="203.1" y="126.8">PA15</text>
<text x="203.7" y="131.9">PWM</text>
<text x="243.5" y="126.8">CANH</text>
<text x="246.1" y="131.9">AN</text>
<text x="10.2" y="136">C</text>
<text x="73.2" y="133.1">SPI_CS_MB</text>
<text x="76.6" y="135.7">CAN_TX</text>
<text x="95.4" y="135.7">PA12</text>
<text x="95.4" y="133.1">PA21</text>
<text x="200.1" y="136.9">UART_TX</text>
<text x="205" y="134.4">INT</text>
<text x="238.3" y="136.9">SPI_CS_MB</text>
<text x="245.1" y="134.4">RST</text>
<text x="267.6" y="136">C</text>
<text x="72.2" y="140.8">STATUS_LED</text>
<text x="76.3" y="138.2">CAN_RX</text>
<text x="95.4" y="140.8">PB18</text>
<text x="95.4" y="138.2">PA11</text>
<text x="152.2" y="138.3" transform="rotate(-90 152.2 138.3)">BSL_INVOKE</text>
<text x="154.7" y="138.3" transform="rotate(-90 154.7 138.3)">nRST</text>
<text x="157.3" y="138.3" transform="rotate(-90 157.3 138.3)">BSL_UART_RX</text>
<text x="162.3" y="138.3" transform="rotate(-90 162.3 138.3)">BSL_UART_TX</text>
<text x="164.9" y="138.3" transform="rotate(-90 164.9 138.3)">SWCLK</text>
<text x="167.4" y="138.3" transform="rotate(-90 167.4 138.3)">SWDIO</text>
<text x="170" y="138.3" transform="rotate(-90 170 138.3)">3.3VIN_DEBUG</text>
<text x="195.9" y="142">BSL_I2C_SCL</text>
<text x="199.8" y="139.5">UART_RX</text>
<text x="239.7" y="139.5">SPI_SCLK</text>
<text x="239.9" y="142">SPI_MISO</text>
<text x="195.8" y="144.6">BSL_I2C_SDA</text>
<text x="239.9" y="144.6">SPI_MOSI</text>
<text x="52.2" y="154.7">STATUS_LED</text>
<text x="52.2" y="163.6">SPI_MISO</text>
<text x="52.2" y="172.5">SPI_CS_MB</text>
<text x="10.2" y="186">D</text>
<text x="52.2" y="181.4">BSL_I2C_SDA</text>
<text x="267.6" y="186">D</text>
<text x="52.2" y="190.3">BSL_I2C_SCL</text>
<text x="52.2" y="199.2">CAN_TERM</text>
<text x="35" y="205.9">1</text>
<text x="85" y="205.9">2</text>
<text x="135" y="205.9">3</text>
<text x="185" y="205.9">4</text>
<text x="235" y="205.9">5</text>
</g>
<g font-size="1.3" fill="#a90000">
<text x="14" y="35.4">A2</text>
<text x="14" y="32.9">A1</text>
<text x="38" y="35.4">B2</text>
<text x="38" y="32.9">B1</text>
<text x="62.1" y="35.4">C2</text>
<text x="62.1" y="32.9">C1</text>
<text x="86.3" y="32.9">D1</text>
<text x="86.3" y="35.4">D2</text>
<text x="110.5" y="32.9">E1</text>
<text x="110.5" y="35.4">E2</text>
<text x="133.3" y="35.4">F2</text>
<text x="133.3" y="32.9">F1</text>
<text x="157.4" y="35.4">G2</text>
<text x="157.4" y="32.9">G1</text>
<text x="181.5" y="35.4">H2</text>
<text x="181.5" y="32.9">H1</text>
<text x="205.8" y="32.9">J1</text>
<text x="205.8" y="35.4">J2</text>
<text x="229.8" y="32.9">K1</text>
<text x="229.8" y="35.4">K2</text>
<text x="14" y="38">A3</text>
<text x="14" y="40.5">A4</text>
<text x="38" y="38">B3</text>
<text x="38" y="40.5">B4</text>
<text x="62.1" y="38">C3</text>
<text x="62.1" y="40.5">C4</text>
<text x="86.3" y="38">D3</text>
<text x="86.3" y="40.5">D4</text>
<text x="110.5" y="38">E3</text>
<text x="110.5" y="40.5">E4</text>
<text x="133.3" y="38">F3</text>
<text x="133.3" y="40.5">F4</text>
<text x="157.4" y="38">G3</text>
<text x="157.4" y="40.5">G4</text>
<text x="181.5" y="38">H3</text>
<text x="181.5" y="40.5">H4</text>
<text x="205.8" y="38">J3</text>
<text x="205.8" y="40.5">J4</text>
<text x="229.8" y="38">K3</text>
<text x="229.8" y="40.5">K4</text>
<text x="254.5" y="40.5">1</text>
<text x="14" y="43">A5</text>
<text x="14" y="45.6">A6</text>
<text x="38" y="43">B5</text>
<text x="38" y="45.6">B6</text>
<text x="62.1" y="43">C5</text>
<text x="62.1" y="45.6">C6</text>
<text x="86.3" y="45.6">D6</text>
<text x="86.3" y="43">D5</text>
<text x="110.5" y="45.6">E6</text>
<text x="110.5" y="43">E5</text>
<text x="133.3" y="43">F5</text>
<text x="133.3" y="45.6">F6</text>
<text x="157.4" y="43">G5</text>
<text x="157.4" y="45.6">G6</text>
<text x="181.5" y="43">H5</text>
<text x="181.5" y="45.6">H6</text>
<text x="205.8" y="43">J5</text>
<text x="205.8" y="45.6">J6</text>
<text x="229.8" y="43">K5</text>
<text x="229.8" y="45.6">K6</text>
<text x="254.5" y="43">2</text>
<text x="254.5" y="45.6">3</text>
<text x="14" y="48.1">A7</text>
<text x="14" y="50.7">A8</text>
<text x="14" y="53.2">A9</text>
<text x="38" y="48.1">B7</text>
<text x="38" y="50.7">B8</text>
<text x="38" y="53.2">B9</text>
<text x="62.1" y="48.1">C7</text>
<text x="62.1" y="50.7">C8</text>
<text x="62.1" y="53.2">C9</text>
<text x="86.3" y="48.1">D7</text>
<text x="86.3" y="50.7">D8</text>
<text x="86.3" y="53.2">D9</text>
<text x="110.5" y="48.1">E7</text>
<text x="110.5" y="50.7">E8</text>
<text x="110.5" y="53.2">E9</text>
<text x="133.3" y="48.1">F7</text>
<text x="133.3" y="50.7">F8</text>
<text x="133.3" y="53.2">F9</text>
<text x="157.4" y="48.1">G7</text>
<text x="157.4" y="50.7">G8</text>
<text x="157.4" y="53.2">G9</text>
<text x="181.5" y="48.1">H7</text>
<text x="181.5" y="50.7">H8</text>
<text x="181.5" y="53.2">H9</text>
<text x="205.8" y="48.1">J7</text>
<text x="205.8" y="50.7">J8</text>
<text x="205.8" y="53.2">J9</text>
<text x="229.8" y="48.1">K7</text>
<text x="229.8" y="50.7">K8</text>
<text x="229.8" y="53.2">K9</text>
<text x="254.5" y="48.1">4</text>
<text x="254.5" y="50.7">5</text>
<text x="13.4" y="55.7">A10</text>
<text x="37.4" y="55.7">B10</text>
<text x="61.5" y="55.7">C10</text>
<text x="85.7" y="55.7">D10</text>
<text x="109.8" y="55.7">E10</text>
<text x="132.7" y="55.7">F10</text>
<text x="156.8" y="55.7">G10</text>
<text x="180.9" y="55.7">H10</text>
<text x="205.2" y="55.7">J10</text>
<text x="229.2" y="55.7">K10</text>
<text x="241.2" y="81.1">1</text>
<text x="241.2" y="83.7">2</text>
<text x="213.3" y="87.5">1</text>
<text x="241.2" y="86.2">3</text>
<text x="241.2" y="88.8">4</text>
<text x="213.3" y="90">2</text>
<text x="213.3" y="92.6">3</text>
<text x="213.3" y="95.1">4</text>
</g>
<g font-size="1.3" fill="#006464">
<text x="90.9" y="31.4">J1</text>
<text x="102.7" y="34">+VDC</text>
<text x="121.7" y="34">+VDC</text>
<text x="149.7" y="35.3">+VDC</text>
<text x="175.1" y="34">+VDC</text>
<text x="145.6" y="39.1">VAA</text>
<text x="98.3" y="55.6">GND</text>
<text x="124.9" y="55.6">GND</text>
<text x="146.5" y="55.6">GND</text>
<text x="171.9" y="55.6">GND</text>
<text x="232.9" y="77.2">+5V</text>
<text x="160" y="83.5">R17</text>
<text x="205.3" y="78.4">+3.3V</text>
<text x="160" y="86.1">10k</text>
<text x="246.4" y="84.8">J5</text>
<text x="246.4" y="87.3">Drone_CAN</text>
<text x="155.4" y="94.9">GND</text>
<text x="189.7" y="94.9">GND</text>
<text x="218.4" y="91.1">J4</text>
<text x="218.4" y="93.7">Qwiic</text>
<text x="235.4" y="96.2">GND</text>
<text x="145.7" y="125.3" transform="rotate(-90 145.7 125.3)">GND</text>
<text x="191.3" y="120.3">VAA</text>
<text x="236.7" y="124.2">+5V</text>
<text x="22.4" y="128">+3.3V</text>
<text x="45.9" y="136.9">D2</text>
<text x="32.1" y="140.7">2.2k</text>
<text x="32.3" y="138.1">R11</text>
<text x="45.5" y="139.4">LED</text>
<text x="184.6" y="141.9">+5V</text>
<text x="230.7" y="141.9">+3.3V</text>
<text x="32.3" y="148.3">R12</text>
<text x="44.2" y="149.6">LED</text>
<text x="44.7" y="147">D1</text>
<text x="50" y="149.6">GND</text>
<text x="32.1" y="150.8">2.2k</text>
<text x="32.1" y="159.7">1.5k</text>
<text x="32.3" y="157.2">R13</text>
<text x="231.6" y="159.7">GND</text>
<text x="32.3" y="166.1">R14</text>
<text x="32.4" y="168.6">10k</text>
<text x="32.1" y="177.5">4.7k</text>
<text x="32.3" y="175">R15</text>
<text x="32.3" y="183.8">R16</text>
<text x="32.1" y="186.4">4.7k</text>
<text x="32.3" y="192.7">R21</text>
<text x="32.4" y="195.3">10k</text>
</g>
<g font-size="1.3" fill="#a5a4a2">
<text x="210.7" y="120.5">1</text>
<text x="210.7" y="123.1">2</text>
<text x="210.7" y="125.6">3</text>
<text x="251.4" y="120.5">1</text>
<text x="251.4" y="123.1">2</text>
<text x="251.4" y="125.6">3</text>
<text x="210.7" y="128.1">4</text>
<text x="210.7" y="130.7">5</text>
<text x="251.4" y="128.1">4</text>
<text x="251.4" y="130.7">5</text>
<text x="210.7" y="133.2">6</text>
<text x="210.7" y="135.8">7</text>
<text x="251.4" y="133.2">6</text>
<text x="251.4" y="135.8">7</text>
<text x="151" y="142.3" transform="rotate(-90 151 142.3)">8</text>
<text x="153.5" y="142.3" transform="rotate(-90 153.5 142.3)">7</text>
<text x="156.1" y="142.3" transform="rotate(-90 156.1 142.3)">6</text>
<text x="158.6" y="142.3" transform="rotate(-90 158.6 142.3)">5</text>
<text x="161.2" y="142.3" transform="rotate(-90 161.2 142.3)">4</text>
<text x="163.7" y="142.3" transform="rotate(-90 163.7 142.3)">3</text>
<text x="166.2" y="142.3" transform="rotate(-90 166.2 142.3)">2</text>
<text x="168.8" y="142.3" transform="rotate(-90 168.8 142.3)">1</text>
<text x="210.1" y="143.4">10</text>
<text x="210.7" y="138.3">8</text>
<text x="210.7" y="140.8">9</text>
<text x="250.8" y="143.4">10</text>
<text x="251.4" y="138.3">8</text>
<text x="251.4" y="140.8">9</text>
<text x="210.1" y="145.9">11</text>
<text x="210.1" y="148.5">12</text>
<text x="250.8" y="145.9">11</text>
<text x="250.8" y="148.5">12</text>
</g>
<g font-size="1.3" fill="#939391">
<text x="215.9" y="134.3">J3</text>
<text x="215.9" y="136.9">MikroBUS</text>
<text x="225.7" y="136.9">L</text>
<text x="256.5" y="134.3">J6</text>
<text x="256.5" y="136.9">MikroBUS R</text>
<text x="162.3" y="148.5" transform="rotate(-90 162.3 148.5)">J2</text>
<text x="159.7" y="159.5" transform="rotate(-90 159.7 159.5)">ZEPTO_DEBUG</text>
</g>
</svg>
